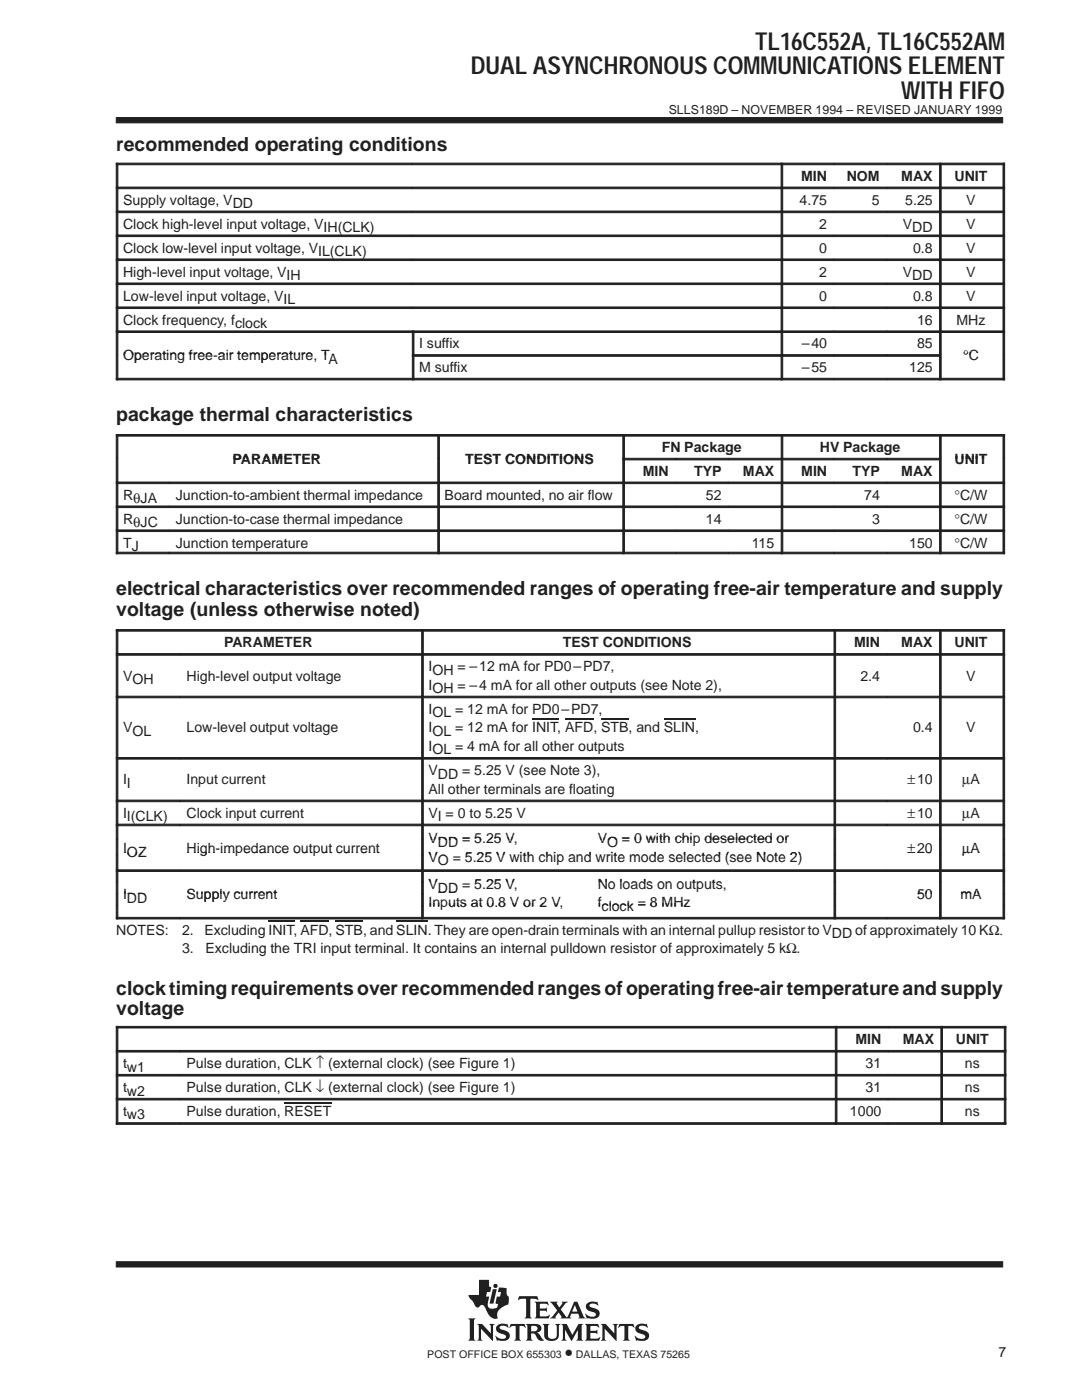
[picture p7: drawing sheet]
<svg xmlns="http://www.w3.org/2000/svg" width="216mm" height="279mm" viewBox="0 0 216 279" stroke-linecap="round" stroke-linejoin="round" font-family="sans-serif">
<g fill="#231f20" stroke="#231f20" stroke-width=".2">
<path d="M23.2 23.5h176.9v1h-176.9z" fill-rule="evenodd"/>
<path d="M23.2 251.8h176.9v1.1h-176.9z" fill-rule="evenodd"/>
</g>
<g fill="#231f20">
<path d="M98.3 257.3h.8l-.6 2.9h-.8z"/>
<path d="M104.9 264.2h1.9a.9 .9 0 0 1 1 .4 .9 .9 0 0 1 0 1.1l-.7 .2 .5 .4 .9 1.2a1.2 1.2 0 0 1-1.6-1l-.3-.3-.6-.1v1l.3 .5h-1.4l.3-.6v-2.3z" fill-rule="evenodd"/>
<path d="M109.7 259.8h1.6l-.2 .3 .5 .8 .6-.8-.1-.3h1.2l-.4 .3-1 1.2 1.2 1.6 1.5-3.1h.6l1.2 2.9 .4 .4-1.4-.1a.22 .22 0 0 0 .2-.1 .22 .22 0 0 0 0-.3l-.2-.4h-1.4l-.2 .7 .2 .2h-2.2l.2-.3-.5-.9-.7 .9 .2 .3h-1.3l.6-.4 .9-1.2z" fill-rule="evenodd"/>
<path d="M127 264.6a1.74 1.74 0 0 1 1.6-.4l.3 .1 .1-.1 .3 .8h-.1a1.2 1.2 0 0 0-1.7-.1 1.47 1.47 0 0 0 1.3 .7 1.03 1.03 0 0 1 .7 1.2 1.03 1.03 0 0 1-1.2 .8l-1.1-.1-.2 .1-.4-1 .9 .5 .9 .1a.45 .45 0 0 0 .4-.6 .45 .45 0 0 0-.6-.3l-.2-.1a1.11 1.11 0 0 1-1.2-1.4z" fill-rule="evenodd"/>
<path d="M123.6 264.2h2.8l.2 .8-.6-.4h-.5l-.1 .2v2.4l.3 .4h-1.4l.3-.4v-2.4l-.1-.2h-.5l-.7 .4z" fill-rule="evenodd"/>
<path d="M116.7 264.2h2.6l.2 .8-.6-.4-1.1 .1v.9h1.1l.3-.2v.9l-.4-.3h-1v1.1l1.3 .1 .7-.4-.3 .8h-2.8l.3-.4v-2.6z" fill-rule="evenodd"/>
<path d="M119.9 264.2h1l1.7 1.9v-1.5l-.3-.4h1l-.3 .4v3l-2.3-2.4v2l.3 .4h-1.1l.3-.4v-2.6z" fill-rule="evenodd"/>
<path d="M112 264.2h1.1l1.1 2.2 1.2-2.2h1l-.3 .4v2.6l.3 .4h-1.4l.3-.4v-1.8l-1.3 2.2-1.3-2.2v1.7l.4 .5h-1.1l.3-.6v-2.3z" fill-rule="evenodd"/>
<path d="M99.2 264.6a1.71 1.71 0 0 1 1.7-.4l.2 .1 .1-.1 .3 .8-.6-.3-.8-.1a.41 .41 0 0 0-.4 .5 .41 .41 0 0 0 .5 .3 1.29 1.29 0 0 1 1.5 1.4 1.08 1.08 0 0 1-1.2 .8l-1.1-.1-.2 .1-.4-1 .8 .5 .5 .1 .6-.1 .3-.2a.72 .72 0 0 0-.9-.7 .99 .99 0 0 1-1-.5 .99 .99 0 0 1 .1-1.1z" fill-rule="evenodd"/>
<path d="M101.9 264.2h2.8l.2 .8-.7-.4h-.4l-.1 .2v2.4l.3 .4h-1.4l.3-.4v-2.4l-.1-.2h-.5l-.7 .4z" fill-rule="evenodd"/>
<path d="M108.3 264.2h1.3l-.3 .4v2a.65 .65 0 0 0 .7 .6h.6l.4-.4 .1-2.1-.3-.5h1l-.3 .4v1.8a1.54 1.54 0 0 1-2.4 1l-.5-.7v-2.1z" fill-rule="evenodd"/>
<path d="M95.2 264.2h1l1.7 1.9v-1.5l-.3-.4h1.1l-.3 .4v3l-2.4-2.4v2l.3 .4h-1.1l.3-.6v-2.3z" fill-rule="evenodd"/>
<path d="M93.4 263.1h1.5l-.3 .4v3.7l.3 .4h-1.5l.3-.4v-3.7z" fill-rule="evenodd"/>
<path d="M103.6 258.7h3.6l.2 .8-.4-.3-1.2 .1v3.5l.3 .3h-1.4l.2-.2 .1-.3v-3.2l-.1-.2h-.8l-.7 .3z" fill-rule="evenodd"/>
<path d="M106.7 259.8h2.6l.1 .7-.5-.3-1.2 .1v.8h1.1l.3-.2v.9l-.4-.2h-1v1l.2 .1h1.2l.5-.3h.1l-.2 .7h-2.8l.3-.5v-2.3z" fill-rule="evenodd"/>
<path d="M117.1 260.2a2.08 2.08 0 0 1 1.9-.3l.2-.2 .1 .9a1.22 1.22 0 0 0-1.7-.1 .82 .82 0 0 0 .9 .6 1.06 1.06 0 0 1 1.2 1.1 1.06 1.06 0 0 1-1.2 1l-1.2-.1-.2 .1-.3-1 .8 .5 .8 .1a.46 .46 0 0 0 .5-.5 .46 .46 0 0 0-.5-.4l-.2-.1a1.11 1.11 0 0 1-1.2-1.5z" fill-rule="evenodd"/>
<path d="M95.6 255.4h2v1.3l.4 .2-.2 1h-.6l-.2 .9h.6l-.3 1.2 .1 .7a.9 .9 0 0 0 1.2 .4l.6-.1 .2-.8-.5-.1 .2-1.3h.7l.2-.9h-.7l.3-1 1.5 .2v1.1l.2 .4 .2 .2v.7a.81 .81 0 0 1-.6 1 2.73 2.73 0 0 0-1.7 1.7l.1 .9h-.1a1.81 1.81 0 0 1-2.1-1.5l-.3-.6a.7 .7 0 0 0-.6-.6 .7 .7 0 0 0-.7 .5 1.12 1.12 0 0 1-1.1-1l-.7-.8-.2-.7h2.1z" fill-rule="evenodd"/>
<circle cx="98.9" cy="256.6" r=".43"/>
</g>
<g fill="#fff">
<path d="M114.7 260.4l.5 1.4h-1z"/>
<path d="M106 264.7l.6-.1a.56 .56 0 0 1 .6 .5 .56 .56 0 0 1-.6 .6h-.6z" fill-rule="evenodd"/>
</g>
<g fill="#231f20" stroke="#231f20" stroke-width=".2">
<path d="M23.2 32.6h.3v4.7h-.3z" fill-rule="evenodd"/>
<path d="M23.2 32.6h59.1v.3h-59.1z" fill-rule="evenodd"/>
<path d="M82.3 32.6h73.5v.3h-73.5z" fill-rule="evenodd"/>
<path d="M155.9 32.6h.3v4.7h-.3z" fill-rule="evenodd"/>
<path d="M155.9 32.6h10.5v.3h-10.5z" fill-rule="evenodd"/>
<path d="M166.4 32.6h10.5v.3h-10.5z" fill-rule="evenodd"/>
<path d="M176.9 32.6h10.6v.3h-10.6z" fill-rule="evenodd"/>
<path d="M187.5 32.6h.3v4.7h-.3z" fill-rule="evenodd"/>
<path d="M200.1 32.6h.4v4.7h-.4z" fill-rule="evenodd"/>
<path d="M187.5 32.6h13v.3h-13z" fill-rule="evenodd"/>
<path d="M23.2 37.3h.3v4.8h-.3z" fill-rule="evenodd"/>
<path d="M23.2 37.3h59.1v.4h-59.1z" fill-rule="evenodd"/>
<path d="M82.3 37.3h73.5v.4h-73.5z" fill-rule="evenodd"/>
<path d="M155.9 37.3h.3v4.8h-.3z" fill-rule="evenodd"/>
<path d="M155.9 37.3h10.5v.4h-10.5z" fill-rule="evenodd"/>
<path d="M166.4 37.3h10.5v.4h-10.5z" fill-rule="evenodd"/>
<path d="M176.9 37.3h10.6v.4h-10.6z" fill-rule="evenodd"/>
<path d="M187.5 37.3h.3v4.8h-.3z" fill-rule="evenodd"/>
<path d="M200.1 37.3h.4v4.8h-.4z" fill-rule="evenodd"/>
<path d="M187.5 37.3h13v.4h-13z" fill-rule="evenodd"/>
<path d="M23.2 42.1h.3v4.8h-.3z" fill-rule="evenodd"/>
<path d="M23.2 42.1h59.1v.3h-59.1z" fill-rule="evenodd"/>
<path d="M82.3 42.1h73.5v.3h-73.5z" fill-rule="evenodd"/>
<path d="M155.9 42.1h.3v4.8h-.3z" fill-rule="evenodd"/>
<path d="M155.9 42.1h10.5v.3h-10.5z" fill-rule="evenodd"/>
<path d="M166.4 42.1h10.5v.3h-10.5z" fill-rule="evenodd"/>
<path d="M176.9 42.1h10.6v.3h-10.6z" fill-rule="evenodd"/>
<path d="M187.5 42.1h.3v4.8h-.3z" fill-rule="evenodd"/>
<path d="M200.1 42.1h.4v4.8h-.4z" fill-rule="evenodd"/>
<path d="M187.5 42.1h13v.3h-13z" fill-rule="evenodd"/>
<path d="M23.2 46.9h.3v4.8h-.3z" fill-rule="evenodd"/>
<path d="M23.2 46.9h59.1v.3h-59.1z" fill-rule="evenodd"/>
<path d="M82.3 46.9h73.5v.3h-73.5z" fill-rule="evenodd"/>
<path d="M155.9 46.9h.3v4.8h-.3z" fill-rule="evenodd"/>
<path d="M155.9 46.9h10.5v.3h-10.5z" fill-rule="evenodd"/>
<path d="M166.4 46.9h10.5v.3h-10.5z" fill-rule="evenodd"/>
<path d="M176.9 46.9h10.6v.3h-10.6z" fill-rule="evenodd"/>
<path d="M187.5 46.9h.3v4.8h-.3z" fill-rule="evenodd"/>
<path d="M200.1 46.9h.4v4.8h-.4z" fill-rule="evenodd"/>
<path d="M187.5 46.9h13v.3h-13z" fill-rule="evenodd"/>
<path d="M23.2 51.7h.3v4.8h-.3z" fill-rule="evenodd"/>
<path d="M23.2 51.7h59.1v.3h-59.1z" fill-rule="evenodd"/>
<path d="M82.3 51.7h73.5v.3h-73.5z" fill-rule="evenodd"/>
<path d="M155.9 51.7h.3v4.8h-.3z" fill-rule="evenodd"/>
<path d="M155.9 51.7h10.5v.3h-10.5z" fill-rule="evenodd"/>
<path d="M166.4 51.7h10.5v.3h-10.5z" fill-rule="evenodd"/>
<path d="M176.9 51.7h10.6v.3h-10.6z" fill-rule="evenodd"/>
<path d="M187.5 51.7h.3v4.8h-.3z" fill-rule="evenodd"/>
<path d="M200.1 51.7h.4v4.8h-.4z" fill-rule="evenodd"/>
<path d="M187.5 51.7h13v.3h-13z" fill-rule="evenodd"/>
<path d="M23.2 56.5h.3v4.7h-.3z" fill-rule="evenodd"/>
<path d="M23.2 56.5h59.1v.3h-59.1z" fill-rule="evenodd"/>
<path d="M82.3 56.5h73.5v.3h-73.5z" fill-rule="evenodd"/>
<path d="M155.9 56.5h.3v4.7h-.3z" fill-rule="evenodd"/>
<path d="M155.9 56.5h10.5v.3h-10.5z" fill-rule="evenodd"/>
<path d="M166.4 56.5h10.5v.3h-10.5z" fill-rule="evenodd"/>
<path d="M176.9 56.5h10.6v.3h-10.6z" fill-rule="evenodd"/>
<path d="M187.5 56.5h.3v4.7h-.3z" fill-rule="evenodd"/>
<path d="M200.1 56.5h.4v4.7h-.4z" fill-rule="evenodd"/>
<path d="M187.5 56.5h13v.3h-13z" fill-rule="evenodd"/>
<path d="M23.2 61.3h.3v4.7h-.3z" fill-rule="evenodd"/>
<path d="M23.2 61.3h59.1v.3h-59.1z" fill-rule="evenodd"/>
<path d="M82.3 61.3h73.5v.3h-73.5z" fill-rule="evenodd"/>
<path d="M155.9 61.3h.3v4.7h-.3z" fill-rule="evenodd"/>
<path d="M155.9 61.3h10.5v.3h-10.5z" fill-rule="evenodd"/>
<path d="M166.4 61.3h10.5v.3h-10.5z" fill-rule="evenodd"/>
<path d="M176.9 61.3h10.6v.3h-10.6z" fill-rule="evenodd"/>
<path d="M187.5 61.3h.3v4.7h-.3z" fill-rule="evenodd"/>
<path d="M200.1 61.3h.4v4.7h-.4z" fill-rule="evenodd"/>
<path d="M187.5 61.3h13v.3h-13z" fill-rule="evenodd"/>
<path d="M23.2 66h.3v4.8h-.3z" fill-rule="evenodd"/>
<path d="M23.2 66h59.1v.4h-59.1z" fill-rule="evenodd"/>
<path d="M82.3 66h.3v4.8h-.3z" fill-rule="evenodd"/>
<path d="M82.3 66h73.5v.4h-73.5z" fill-rule="evenodd"/>
<path d="M155.9 66h.3v4.8h-.3z" fill-rule="evenodd"/>
<path d="M155.9 66h10.5v.4h-10.5z" fill-rule="evenodd"/>
<path d="M166.4 66h10.5v.4h-10.5z" fill-rule="evenodd"/>
<path d="M176.9 66h10.6v.4h-10.6z" fill-rule="evenodd"/>
<path d="M187.5 66h.3v4.8h-.3z" fill-rule="evenodd"/>
<path d="M200.1 66h.4v4.8h-.4z" fill-rule="evenodd"/>
<path d="M187.5 66h13v.4h-13z" fill-rule="evenodd"/>
<path d="M23.2 70.8h.3v5h-.3z" fill-rule="evenodd"/>
<path d="M23.2 75.5h59.1v.3h-59.1z" fill-rule="evenodd"/>
<path d="M82.3 70.8h.3v5h-.3z" fill-rule="evenodd"/>
<path d="M82.3 70.8h73.5v.3h-73.5z" fill-rule="evenodd"/>
<path d="M82.3 75.5h73.5v.3h-73.5z" fill-rule="evenodd"/>
<path d="M155.9 70.8h.3v5h-.3z" fill-rule="evenodd"/>
<path d="M155.9 70.8h10.5v.3h-10.5z" fill-rule="evenodd"/>
<path d="M155.9 75.5h10.5v.3h-10.5z" fill-rule="evenodd"/>
<path d="M166.4 70.8h10.5v.3h-10.5z" fill-rule="evenodd"/>
<path d="M166.4 75.5h10.5v.3h-10.5z" fill-rule="evenodd"/>
<path d="M176.9 70.8h10.6v.3h-10.6z" fill-rule="evenodd"/>
<path d="M176.9 75.5h10.6v.3h-10.6z" fill-rule="evenodd"/>
<path d="M187.5 70.8h.3v5h-.3z" fill-rule="evenodd"/>
<path d="M200.1 70.8h.4v5h-.4z" fill-rule="evenodd"/>
<path d="M187.5 75.5h13v.3h-13z" fill-rule="evenodd"/>
<path d="M23.2 86.7h.3v4.7h-.3z" fill-rule="evenodd"/>
<path d="M23.2 86.7h64.1v.3h-64.1z" fill-rule="evenodd"/>
<path d="M87.4 86.7h.3v4.7h-.3z" fill-rule="evenodd"/>
<path d="M87.4 86.7h36.9v.3h-36.9z" fill-rule="evenodd"/>
<path d="M124.3 86.7h.3v4.7h-.3z" fill-rule="evenodd"/>
<path d="M124.3 86.7h31.6v.3h-31.6z" fill-rule="evenodd"/>
<path d="M155.9 86.7h.3v4.7h-.3z" fill-rule="evenodd"/>
<path d="M155.9 86.7h31.6v.3h-31.6z" fill-rule="evenodd"/>
<path d="M187.5 86.7h.3v4.7h-.3z" fill-rule="evenodd"/>
<path d="M200.1 86.7h.4v4.7h-.4z" fill-rule="evenodd"/>
<path d="M187.5 86.7h13v.3h-13z" fill-rule="evenodd"/>
<path d="M23.2 91.5h.3v4.7h-.3z" fill-rule="evenodd"/>
<path d="M87.4 91.5h.3v4.7h-.3z" fill-rule="evenodd"/>
<path d="M124.3 91.5h.3v4.7h-.3z" fill-rule="evenodd"/>
<path d="M124.3 91.5h10.5v.3h-10.5z" fill-rule="evenodd"/>
<path d="M134.8 91.5h10.5v.3h-10.5z" fill-rule="evenodd"/>
<path d="M145.3 91.5h10.6v.3h-10.6z" fill-rule="evenodd"/>
<path d="M155.9 91.5h.3v4.7h-.3z" fill-rule="evenodd"/>
<path d="M155.9 91.5h10.5v.3h-10.5z" fill-rule="evenodd"/>
<path d="M166.4 91.5h10.5v.3h-10.5z" fill-rule="evenodd"/>
<path d="M176.9 91.5h10.6v.3h-10.6z" fill-rule="evenodd"/>
<path d="M187.5 91.5h.3v4.7h-.3z" fill-rule="evenodd"/>
<path d="M200.1 91.5h.4v4.7h-.4z" fill-rule="evenodd"/>
<path d="M23.2 96.2h.3v4.8h-.3z" fill-rule="evenodd"/>
<path d="M23.2 96.2h10.5v.3h-10.5z" fill-rule="evenodd"/>
<path d="M33.7 96.2h53.6v.3h-53.6z" fill-rule="evenodd"/>
<path d="M87.4 96.2h.3v4.8h-.3z" fill-rule="evenodd"/>
<path d="M87.4 96.2h36.9v.3h-36.9z" fill-rule="evenodd"/>
<path d="M124.3 96.2h.3v4.8h-.3z" fill-rule="evenodd"/>
<path d="M124.3 96.2h10.5v.3h-10.5z" fill-rule="evenodd"/>
<path d="M134.8 96.2h10.5v.3h-10.5z" fill-rule="evenodd"/>
<path d="M145.3 96.2h10.6v.3h-10.6z" fill-rule="evenodd"/>
<path d="M155.9 96.2h.3v4.8h-.3z" fill-rule="evenodd"/>
<path d="M155.9 96.2h10.5v.3h-10.5z" fill-rule="evenodd"/>
<path d="M166.4 96.2h10.5v.3h-10.5z" fill-rule="evenodd"/>
<path d="M176.9 96.2h10.6v.3h-10.6z" fill-rule="evenodd"/>
<path d="M187.5 96.2h.3v4.8h-.3z" fill-rule="evenodd"/>
<path d="M200.1 96.2h.4v4.8h-.4z" fill-rule="evenodd"/>
<path d="M187.5 96.2h13v.3h-13z" fill-rule="evenodd"/>
<path d="M23.2 101h.3v4.7h-.3z" fill-rule="evenodd"/>
<path d="M23.2 101h10.5v.3h-10.5z" fill-rule="evenodd"/>
<path d="M33.7 101h53.6v.3h-53.6z" fill-rule="evenodd"/>
<path d="M87.4 101h.3v4.7h-.3z" fill-rule="evenodd"/>
<path d="M87.4 101h36.9v.3h-36.9z" fill-rule="evenodd"/>
<path d="M124.3 101h.3v4.7h-.3z" fill-rule="evenodd"/>
<path d="M124.3 101h10.5v.3h-10.5z" fill-rule="evenodd"/>
<path d="M134.8 101h10.5v.3h-10.5z" fill-rule="evenodd"/>
<path d="M145.3 101h10.6v.3h-10.6z" fill-rule="evenodd"/>
<path d="M155.9 101h.3v4.7h-.3z" fill-rule="evenodd"/>
<path d="M155.9 101h10.5v.3h-10.5z" fill-rule="evenodd"/>
<path d="M166.4 101h10.5v.3h-10.5z" fill-rule="evenodd"/>
<path d="M176.9 101h10.6v.3h-10.6z" fill-rule="evenodd"/>
<path d="M187.5 101h.3v4.7h-.3z" fill-rule="evenodd"/>
<path d="M200.1 101h.4v4.7h-.4z" fill-rule="evenodd"/>
<path d="M187.5 101h13v.3h-13z" fill-rule="evenodd"/>
<path d="M23.2 105.8h.3v4.7h-.3z" fill-rule="evenodd"/>
<path d="M23.2 105.8h10.5v.3h-10.5z" fill-rule="evenodd"/>
<path d="M23.2 110.2h10.5v.3h-10.5z" fill-rule="evenodd"/>
<path d="M33.7 105.8h53.6v.3h-53.6z" fill-rule="evenodd"/>
<path d="M33.7 110.2h53.6v.3h-53.6z" fill-rule="evenodd"/>
<path d="M87.4 105.8h.3v4.7h-.3z" fill-rule="evenodd"/>
<path d="M87.4 105.8h36.9v.3h-36.9z" fill-rule="evenodd"/>
<path d="M87.4 110.2h36.9v.3h-36.9z" fill-rule="evenodd"/>
<path d="M124.3 105.8h.3v4.7h-.3z" fill-rule="evenodd"/>
<path d="M124.3 105.8h10.5v.3h-10.5z" fill-rule="evenodd"/>
<path d="M124.3 110.2h10.5v.3h-10.5z" fill-rule="evenodd"/>
<path d="M134.8 105.8h10.5v.3h-10.5z" fill-rule="evenodd"/>
<path d="M134.8 110.2h10.5v.3h-10.5z" fill-rule="evenodd"/>
<path d="M145.3 105.8h10.6v.3h-10.6z" fill-rule="evenodd"/>
<path d="M145.3 110.2h10.6v.3h-10.6z" fill-rule="evenodd"/>
<path d="M155.9 105.8h.3v4.7h-.3z" fill-rule="evenodd"/>
<path d="M155.9 105.8h10.5v.3h-10.5z" fill-rule="evenodd"/>
<path d="M155.9 110.2h10.5v.3h-10.5z" fill-rule="evenodd"/>
<path d="M166.4 105.8h10.5v.3h-10.5z" fill-rule="evenodd"/>
<path d="M166.4 110.2h10.5v.3h-10.5z" fill-rule="evenodd"/>
<path d="M176.9 105.8h10.6v.3h-10.6z" fill-rule="evenodd"/>
<path d="M176.9 110.2h10.6v.3h-10.6z" fill-rule="evenodd"/>
<path d="M187.5 105.8h.3v4.7h-.3z" fill-rule="evenodd"/>
<path d="M200.1 105.8h.4v4.7h-.4z" fill-rule="evenodd"/>
<path d="M187.5 105.8h13v.3h-13z" fill-rule="evenodd"/>
<path d="M187.5 110.2h13v.3h-13z" fill-rule="evenodd"/>
<path d="M23.2 125.6h.3v4.8h-.3z" fill-rule="evenodd"/>
<path d="M23.2 125.6h60.9v.4h-60.9z" fill-rule="evenodd"/>
<path d="M84.1 125.6h.4v4.8h-.4z" fill-rule="evenodd"/>
<path d="M84.1 125.6h82.3v.4h-82.3z" fill-rule="evenodd"/>
<path d="M166.4 125.6h.3v4.8h-.3z" fill-rule="evenodd"/>
<path d="M166.4 125.6h10.5v.4h-10.5z" fill-rule="evenodd"/>
<path d="M176.9 125.6h10.6v.4h-10.6z" fill-rule="evenodd"/>
<path d="M187.5 125.6h.3v4.8h-.3z" fill-rule="evenodd"/>
<path d="M200.1 125.6h.4v4.8h-.4z" fill-rule="evenodd"/>
<path d="M187.5 125.6h13v.4h-13z" fill-rule="evenodd"/>
<path d="M23.2 130.4h.3v8.5h-.3z" fill-rule="evenodd"/>
<path d="M23.2 130.4h12.6v.4h-12.6z" fill-rule="evenodd"/>
<path d="M35.9 130.4h48.2v.4h-48.2z" fill-rule="evenodd"/>
<path d="M84.1 130.4h.4v8.5h-.4z" fill-rule="evenodd"/>
<path d="M84.1 130.4h82.3v.4h-82.3z" fill-rule="evenodd"/>
<path d="M166.4 130.4h.3v8.5h-.3z" fill-rule="evenodd"/>
<path d="M166.4 130.4h10.5v.4h-10.5z" fill-rule="evenodd"/>
<path d="M176.9 130.4h10.6v.4h-10.6z" fill-rule="evenodd"/>
<path d="M187.5 130.4h.3v8.5h-.3z" fill-rule="evenodd"/>
<path d="M200.1 130.4h.4v8.5h-.4z" fill-rule="evenodd"/>
<path d="M187.5 130.4h13v.4h-13z" fill-rule="evenodd"/>
<path d="M23.2 138.9h.3v12.3h-.3z" fill-rule="evenodd"/>
<path d="M23.2 138.9h12.6v.4h-12.6z" fill-rule="evenodd"/>
<path d="M35.9 138.9h48.2v.4h-48.2z" fill-rule="evenodd"/>
<path d="M84.1 138.9h.4v12.3h-.4z" fill-rule="evenodd"/>
<path d="M84.1 138.9h82.3v.4h-82.3z" fill-rule="evenodd"/>
<path d="M166.4 138.9h.3v12.3h-.3z" fill-rule="evenodd"/>
<path d="M166.4 138.9h10.5v.4h-10.5z" fill-rule="evenodd"/>
<path d="M176.9 138.9h10.6v.4h-10.6z" fill-rule="evenodd"/>
<path d="M187.5 138.9h.3v12.3h-.3z" fill-rule="evenodd"/>
<path d="M200.1 138.9h.4v12.3h-.4z" fill-rule="evenodd"/>
<path d="M187.5 138.9h13v.4h-13z" fill-rule="evenodd"/>
<path d="M23.2 151.2h.3v8.5h-.3z" fill-rule="evenodd"/>
<path d="M23.2 151.2h12.6v.3h-12.6z" fill-rule="evenodd"/>
<path d="M35.9 151.2h48.2v.3h-48.2z" fill-rule="evenodd"/>
<path d="M84.1 151.2h.4v8.5h-.4z" fill-rule="evenodd"/>
<path d="M84.1 151.2h82.3v.3h-82.3z" fill-rule="evenodd"/>
<path d="M166.4 151.2h.3v8.5h-.3z" fill-rule="evenodd"/>
<path d="M166.4 151.2h10.5v.3h-10.5z" fill-rule="evenodd"/>
<path d="M176.9 151.2h10.6v.3h-10.6z" fill-rule="evenodd"/>
<path d="M187.5 151.2h.3v8.5h-.3z" fill-rule="evenodd"/>
<path d="M200.1 151.2h.4v8.5h-.4z" fill-rule="evenodd"/>
<path d="M187.5 151.2h13v.3h-13z" fill-rule="evenodd"/>
<path d="M23.2 159.7h.3v4.8h-.3z" fill-rule="evenodd"/>
<path d="M23.2 159.7h12.6v.3h-12.6z" fill-rule="evenodd"/>
<path d="M35.9 159.7h48.2v.3h-48.2z" fill-rule="evenodd"/>
<path d="M84.1 159.7h.4v4.8h-.4z" fill-rule="evenodd"/>
<path d="M84.1 159.7h82.3v.3h-82.3z" fill-rule="evenodd"/>
<path d="M166.4 159.7h.3v4.8h-.3z" fill-rule="evenodd"/>
<path d="M166.4 159.7h10.5v.3h-10.5z" fill-rule="evenodd"/>
<path d="M176.9 159.7h10.6v.3h-10.6z" fill-rule="evenodd"/>
<path d="M187.5 159.7h.3v4.8h-.3z" fill-rule="evenodd"/>
<path d="M200.1 159.7h.4v4.8h-.4z" fill-rule="evenodd"/>
<path d="M187.5 159.7h13v.3h-13z" fill-rule="evenodd"/>
<path d="M23.2 164.5h.3v3h-.3z" fill-rule="evenodd"/>
<path d="M23.2 164.5h12.6v.3h-12.6z" fill-rule="evenodd"/>
<path d="M35.9 164.5h48.2v.3h-48.2z" fill-rule="evenodd"/>
<path d="M84.1 164.5h.4v3h-.4z" fill-rule="evenodd"/>
<path d="M84.1 164.5h82.3v.3h-82.3z" fill-rule="evenodd"/>
<path d="M166.4 164.5h.3v3h-.3z" fill-rule="evenodd"/>
<path d="M166.4 164.5h10.5v.3h-10.5z" fill-rule="evenodd"/>
<path d="M176.9 164.5h10.6v.3h-10.6z" fill-rule="evenodd"/>
<path d="M187.5 164.5h.3v3h-.3z" fill-rule="evenodd"/>
<path d="M200.1 164.5h.4v3h-.4z" fill-rule="evenodd"/>
<path d="M187.5 164.5h13v.3h-13z" fill-rule="evenodd"/>
<path d="M23.2 167.5h.3v3.1h-.3z" fill-rule="evenodd"/>
<path d="M84.1 167.5h.4v3.1h-.4z" fill-rule="evenodd"/>
<path d="M166.4 167.5h.3v3.1h-.3z" fill-rule="evenodd"/>
<path d="M187.5 167.5h.3v3.1h-.3z" fill-rule="evenodd"/>
<path d="M200.1 167.5h.4v3.1h-.4z" fill-rule="evenodd"/>
<path d="M23.2 170.6h.3v3h-.3z" fill-rule="evenodd"/>
<path d="M84.1 170.6h.4v3h-.4z" fill-rule="evenodd"/>
<path d="M166.4 170.6h.3v3h-.3z" fill-rule="evenodd"/>
<path d="M187.5 170.6h.3v3h-.3z" fill-rule="evenodd"/>
<path d="M200.1 170.6h.4v3h-.4z" fill-rule="evenodd"/>
<path d="M23.2 173.6h.3v2.4h-.3z" fill-rule="evenodd"/>
<path d="M23.2 173.6h12.6v.3h-12.6z" fill-rule="evenodd"/>
<path d="M35.9 173.6h48.2v.3h-48.2z" fill-rule="evenodd"/>
<path d="M84.1 173.6h.4v2.4h-.4z" fill-rule="evenodd"/>
<path d="M84.1 173.6h82.3v.3h-82.3z" fill-rule="evenodd"/>
<path d="M166.4 173.6h.3v2.4h-.3z" fill-rule="evenodd"/>
<path d="M166.4 173.6h10.5v.3h-10.5z" fill-rule="evenodd"/>
<path d="M176.9 173.6h10.6v.3h-10.6z" fill-rule="evenodd"/>
<path d="M187.5 173.6h.3v2.4h-.3z" fill-rule="evenodd"/>
<path d="M200.1 173.6h.4v2.4h-.4z" fill-rule="evenodd"/>
<path d="M187.5 173.6h13v.3h-13z" fill-rule="evenodd"/>
<path d="M23.2 176h.3v2.3h-.3z" fill-rule="evenodd"/>
<path d="M84.1 176h.4v2.3h-.4z" fill-rule="evenodd"/>
<path d="M166.4 176h.3v2.3h-.3z" fill-rule="evenodd"/>
<path d="M187.5 176h.3v2.3h-.3z" fill-rule="evenodd"/>
<path d="M200.1 176h.4v2.3h-.4z" fill-rule="evenodd"/>
<path d="M23.2 178.4h.3v2.3h-.3z" fill-rule="evenodd"/>
<path d="M84.1 178.4h.4v2.3h-.4z" fill-rule="evenodd"/>
<path d="M166.4 178.4h.3v2.3h-.3z" fill-rule="evenodd"/>
<path d="M187.5 178.4h.3v2.3h-.3z" fill-rule="evenodd"/>
<path d="M200.1 178.4h.4v2.3h-.4z" fill-rule="evenodd"/>
<path d="M23.2 180.7h.3v2.7h-.3z" fill-rule="evenodd"/>
<path d="M23.2 183.1h12.6v.3h-12.6z" fill-rule="evenodd"/>
<path d="M35.9 183.1h48.2v.3h-48.2z" fill-rule="evenodd"/>
<path d="M84.1 180.7h.4v2.7h-.4z" fill-rule="evenodd"/>
<path d="M84.1 183.1h82.3v.3h-82.3z" fill-rule="evenodd"/>
<path d="M166.4 180.7h.3v2.7h-.3z" fill-rule="evenodd"/>
<path d="M166.4 183.1h10.5v.3h-10.5z" fill-rule="evenodd"/>
<path d="M176.9 183.1h10.6v.3h-10.6z" fill-rule="evenodd"/>
<path d="M187.5 180.7h.3v2.7h-.3z" fill-rule="evenodd"/>
<path d="M200.1 180.7h.4v2.7h-.4z" fill-rule="evenodd"/>
<path d="M187.5 183.1h13v.3h-13z" fill-rule="evenodd"/>
<path d="M23.2 204.8h.3v4.8h-.3z" fill-rule="evenodd"/>
<path d="M23.2 204.8h143.5v.4h-143.5z" fill-rule="evenodd"/>
<path d="M166.7 204.8h.3v4.8h-.3z" fill-rule="evenodd"/>
<path d="M166.7 204.8h10.5v.4h-10.5z" fill-rule="evenodd"/>
<path d="M177.2 204.8h10.5v.4h-10.5z" fill-rule="evenodd"/>
<path d="M187.7 204.8h.4v4.8h-.4z" fill-rule="evenodd"/>
<path d="M200.4 204.8h.3v4.8h-.3z" fill-rule="evenodd"/>
<path d="M187.7 204.8h13v.4h-13z" fill-rule="evenodd"/>
<path d="M23.2 209.6h.3v4.8h-.3z" fill-rule="evenodd"/>
<path d="M23.2 209.6h12.6v.4h-12.6z" fill-rule="evenodd"/>
<path d="M35.9 209.6h130.8v.4h-130.8z" fill-rule="evenodd"/>
<path d="M166.7 209.6h.3v4.8h-.3z" fill-rule="evenodd"/>
<path d="M166.7 209.6h10.5v.4h-10.5z" fill-rule="evenodd"/>
<path d="M177.2 209.6h10.5v.4h-10.5z" fill-rule="evenodd"/>
<path d="M187.7 209.6h.4v4.8h-.4z" fill-rule="evenodd"/>
<path d="M200.4 209.6h.3v4.8h-.3z" fill-rule="evenodd"/>
<path d="M187.7 209.6h13v.4h-13z" fill-rule="evenodd"/>
<path d="M23.2 214.4h.3v4.8h-.3z" fill-rule="evenodd"/>
<path d="M23.2 214.4h12.6v.3h-12.6z" fill-rule="evenodd"/>
<path d="M35.9 214.4h130.8v.3h-130.8z" fill-rule="evenodd"/>
<path d="M166.7 214.4h.3v4.8h-.3z" fill-rule="evenodd"/>
<path d="M166.7 214.4h10.5v.3h-10.5z" fill-rule="evenodd"/>
<path d="M177.2 214.4h10.5v.3h-10.5z" fill-rule="evenodd"/>
<path d="M187.7 214.4h.4v4.8h-.4z" fill-rule="evenodd"/>
<path d="M200.4 214.4h.3v4.8h-.3z" fill-rule="evenodd"/>
<path d="M187.7 214.4h13v.3h-13z" fill-rule="evenodd"/>
<path d="M23.2 219.2h.3v5.2h-.3z" fill-rule="evenodd"/>
<path d="M23.2 219.2h12.6v.3h-12.6z" fill-rule="evenodd"/>
<path d="M23.2 224.1h12.6v.3h-12.6z" fill-rule="evenodd"/>
<path d="M35.9 219.2h130.8v.3h-130.8z" fill-rule="evenodd"/>
<path d="M35.9 224.1h130.8v.3h-130.8z" fill-rule="evenodd"/>
<path d="M166.7 219.2h.3v5.2h-.3z" fill-rule="evenodd"/>
<path d="M166.7 219.2h10.5v.3h-10.5z" fill-rule="evenodd"/>
<path d="M166.7 224.1h10.5v.3h-10.5z" fill-rule="evenodd"/>
<path d="M177.2 219.2h10.5v.3h-10.5z" fill-rule="evenodd"/>
<path d="M177.2 224.1h10.5v.3h-10.5z" fill-rule="evenodd"/>
<path d="M187.7 219.2h.4v5.2h-.4z" fill-rule="evenodd"/>
<path d="M200.4 219.2h.3v5.2h-.3z" fill-rule="evenodd"/>
<path d="M187.7 219.2h13v.3h-13z" fill-rule="evenodd"/>
<path d="M187.7 224.1h13v.3h-13z" fill-rule="evenodd"/>
</g>
<path d="M106.2 143.4h5.3M112.8 143.4h5.6M120 143.4h5.4M132.5 143.4h6.2M53.6 183.9h5.3M59.9 183.9h5.7M67 183.9h5.4M79.1 183.9h6.2M56.7 220h9.4" fill="none" stroke="#231f20" stroke-width=".36"/>
<g font-size="4.9" fill="#231f20">
<text x="150.7" y="9.9">TL16C552A, TL16C552AM</text>
<text x="94" y="14.8">DUAL ASYNCHRONOUS COMMUNICATIONS ELEMENT</text>
<text x="179.8" y="19.8">WITH FIFO</text>
</g>
<g font-size="3.9" fill="#231f20">
<text x="23.2" y="30.2">recommended operating conditions</text>
<text x="23.2" y="84">package thermal characteristics</text>
<text x="23.2" y="118.7">electrical characteristics over recommended ranges of operating free-air temperature and supply</text>
<text x="23.2" y="122.9">voltage (unless otherwise noted)</text>
<text x="23.2" y="198.6">clock timing requirements over recommended ranges of operating free-air temperature and supply</text>
<text x="23.2" y="202.5">voltage</text>
</g>
<text font-size="3.5" fill="#231f20" x="112.7" y="271">•</text>
<g font-size="2.8" fill="#231f20">
<text x="24.6" y="40.9">Supply voltage, VDD</text>
<text x="159.6" y="40.9">4.75</text>
<text x="159.9" y="36.1">MIN</text>
<text x="169" y="36.1">NOM</text>
<text x="174" y="40.9">5</text>
<text x="179.8" y="36.1">MAX</text>
<text x="180.6" y="40.9">5.25</text>
<text x="190.5" y="36.1">UNIT</text>
<text x="192.8" y="40.9">V</text>
<text x="24.6" y="45.6">Clock high-level input voltage, VIH(CLK)</text>
<text x="163.5" y="45.6">2</text>
<text x="180.1" y="45.6">VDD</text>
<text x="192.8" y="45.6">V</text>
<text x="24.6" y="50.4">Clock low-level input voltage, VIL(CLK)</text>
<text x="163.5" y="50.4">0</text>
<text x="182.2" y="50.4">0.8</text>
<text x="192.8" y="50.4">V</text>
<text x="24.6" y="55.2">High-level input voltage, VIH</text>
<text x="163.5" y="55.2">2</text>
<text x="180.1" y="55.2">VDD</text>
<text x="192.8" y="55.2">V</text>
<text x="24.6" y="60">Low-level input voltage, VIL</text>
<text x="24.6" y="64.8">Clock frequency, fclock</text>
<text x="163.5" y="60">0</text>
<text x="182.2" y="60">0.8</text>
<text x="183" y="64.8">16</text>
<text x="190.9" y="64.8">MHz</text>
<text x="192.8" y="60">V</text>
<text x="24.6" y="71.9">Operating free air temperature TA</text>
<text x="24.6" y="71.9">Operating free-air temperature, TA</text>
<text x="83.6" y="69.5">I suffix</text>
<text x="160" y="69.5">–40</text>
<text x="183" y="69.5">85</text>
<text x="192.2" y="71.9">°C</text>
<text x="83.6" y="74.3">M suffix</text>
<text x="160" y="74.3">–55</text>
<text x="181.4" y="74.3">125</text>
<text x="46.4" y="92.6">PARAMETER</text>
<text x="92.8" y="92.6">TEST CONDITIONS</text>
<text x="128.3" y="94.9">MIN</text>
<text x="132.1" y="90.2">FN Package</text>
<text x="138.5" y="94.9">TYP</text>
<text x="148.2" y="94.9">MAX</text>
<text x="159.9" y="94.9">MIN</text>
<text x="163.6" y="90.2">HV Package</text>
<text x="170.1" y="94.9">TYP</text>
<text x="179.8" y="94.9">MAX</text>
<text x="190.5" y="92.6">UNIT</text>
<text x="24.6" y="99.7">RθJA</text>
<text x="35.1" y="99.7">Junction-to-ambient thermal impedance</text>
<text x="88.7" y="99.7">Board mounted, no air flow</text>
<text x="140.9" y="99.7">52</text>
<text x="172.5" y="99.7">74</text>
<text x="190.5" y="99.7">°C/W</text>
<text x="24.6" y="104.5">RθJC</text>
<text x="35.1" y="104.5">Junction-to-case thermal impedance</text>
<text x="140.9" y="104.5">14</text>
<text x="174" y="104.5">3</text>
<text x="190.5" y="104.5">°C/W</text>
<text x="24.6" y="109.3">TJ</text>
<text x="35.1" y="109.3">Junction temperature</text>
<text x="150" y="109.3">115</text>
<text x="181.4" y="109.3">150</text>
<text x="190.5" y="109.3">°C/W</text>
<text x="44.7" y="129.2">PARAMETER</text>
<text x="112.3" y="129.2">TEST CONDITIONS</text>
<text x="170.4" y="129.2">MIN</text>
<text x="179.8" y="129.2">MAX</text>
<text x="190.5" y="129.2">UNIT</text>
<text x="24.6" y="135.8">VOH</text>
<text x="37.2" y="135.8">High-level output voltage</text>
<text x="85.5" y="134">IOH = –12 mA for PD0–PD7,</text>
<text x="85.5" y="137.6">IOH = –4 mA for all other outputs (see Note 2),</text>
<text x="171.7" y="135.8">2.4</text>
<text x="192.8" y="135.8">V</text>
<text x="85.5" y="142.5">IOL = 12 mA for PD0–PD7,</text>
<text x="24.6" y="146.2">VOL</text>
<text x="37.2" y="146.2">Low-level output voltage</text>
<text x="85.5" y="149.8">IOL = 4 mA for all other outputs</text>
<text x="85.5" y="146.1">IOL = 12 mA for INIT, AFD, STB, and SLIN,</text>
<text x="182.2" y="146.2">0.4</text>
<text x="192.8" y="146.2">V</text>
<text x="85.5" y="154.7">VDD = 5.25 V (see Note 3),</text>
<text x="24.6" y="156.6">II</text>
<text x="37.2" y="156.6">Input current</text>
<text x="85.5" y="158.4">All other terminals are floating</text>
<text x="181.1" y="156.6">±10</text>
<text x="192" y="156.6">µA</text>
<text x="24.6" y="163.2">II(CLK)</text>
<text x="37.2" y="163.2">Clock input current</text>
<text x="85.5" y="163.2">VI = 0 to 5.25 V</text>
<text x="181.1" y="163.2">±10</text>
<text x="192" y="163.2">µA</text>
<text x="24.6" y="170.3">IOZ</text>
<text x="37.2" y="170.3">High-impedance output current</text>
<text x="37.2" y="170.3">High im edance out ut current</text>
<text x="85.5" y="168.3">VDD = 5 25 V,</text>
<text x="85.5" y="168.3">VDD = 5.25 V</text>
<text x="85.5" y="171.9">VO</text>
<text x="85.5" y="171.9">VO = 5 25 V with chip and write mode selected (see Note 2)</text>
<text x="92.8" y="171.9">5.25 V with chip and write mode selected (see Note 2)</text>
<text x="119.3" y="168.3">VO = 0 with chip deselected or</text>
<text x="119.3" y="168.3">VO = 0 with chi</text>
<text x="140.6" y="168.3">deselected or</text>
<text x="181.1" y="170.3">±20</text>
<text x="192" y="170.3">µA</text>
<text x="24.6" y="179.5">IDD</text>
<text x="37.2" y="179.5">Supply current</text>
<text x="85.5" y="177.4">V</text>
<text x="85.5" y="177.4">VDD = 5 25 V,</text>
<text x="87.4" y="178.1">DD</text>
<text x="94.6" y="177.4">5.25 V</text>
<text x="119.3" y="177.4">No loads on outputs</text>
<text x="119.3" y="177.4">No loads on outputs,</text>
<text x="183" y="179.5">50</text>
<text x="191.6" y="179.5">mA</text>
<text x="85.5" y="181.1">In uts at 0.8 V or 2 V</text>
<text x="85.5" y="181.1">Inputs at 0 8 V or 2 V,</text>
<text x="119.3" y="181.1">fclock = 8 MHz</text>
<text x="23.2" y="186.6">NOTES:</text>
<text x="36.3" y="190.1">3.</text>
<text x="36.3" y="186.6">2.</text>
<text x="40.8" y="186.6">Excluding INIT, AFD, STB, and SLIN. They are open-drain terminals with an internal pullup resistor to VDD of approximately 10 KΩ.</text>
<text x="41" y="190.1">Excluding the TRI input terminal. It contains an internal pulldown resistor of approximately 5 kΩ.</text>
<text x="170.7" y="208.4">MIN</text>
<text x="180.1" y="208.4">MAX</text>
<text x="190.7" y="208.4">UNIT</text>
<text x="24.6" y="213.2">tw1</text>
<text x="37.2" y="213.2">Pulse duration, CLK ↑ (external clock) (see Figure 1)</text>
<text x="172.7" y="213.2">31</text>
<text x="192.5" y="213.2">ns</text>
<text x="24.6" y="217.9">tw2</text>
<text x="37.2" y="217.9">Pulse duration, CLK ↓ (external clock) (see Figure 1)</text>
<text x="172.7" y="217.9">31</text>
<text x="192.5" y="217.9">ns</text>
<text x="24.6" y="222.7">tw3</text>
<text x="37.2" y="222.7">Pulse duration, RESET</text>
<text x="169.6" y="222.7">1000</text>
<text x="192.5" y="222.7">ns</text>
<text x="199.2" y="270.8">7</text>
</g>
<text font-size="2.5" fill="#231f20" x="133.4" y="22.7">SLLS189D – NOVEMBER 1994 – REVISED JANUARY 1999</text>
<g font-size="2.1" fill="#231f20">
<text x="85.3" y="271">POST OFFICE BOX 655303</text>
<text x="114.9" y="271">DALLAS, TEXAS 75265</text>
</g>
</svg>
